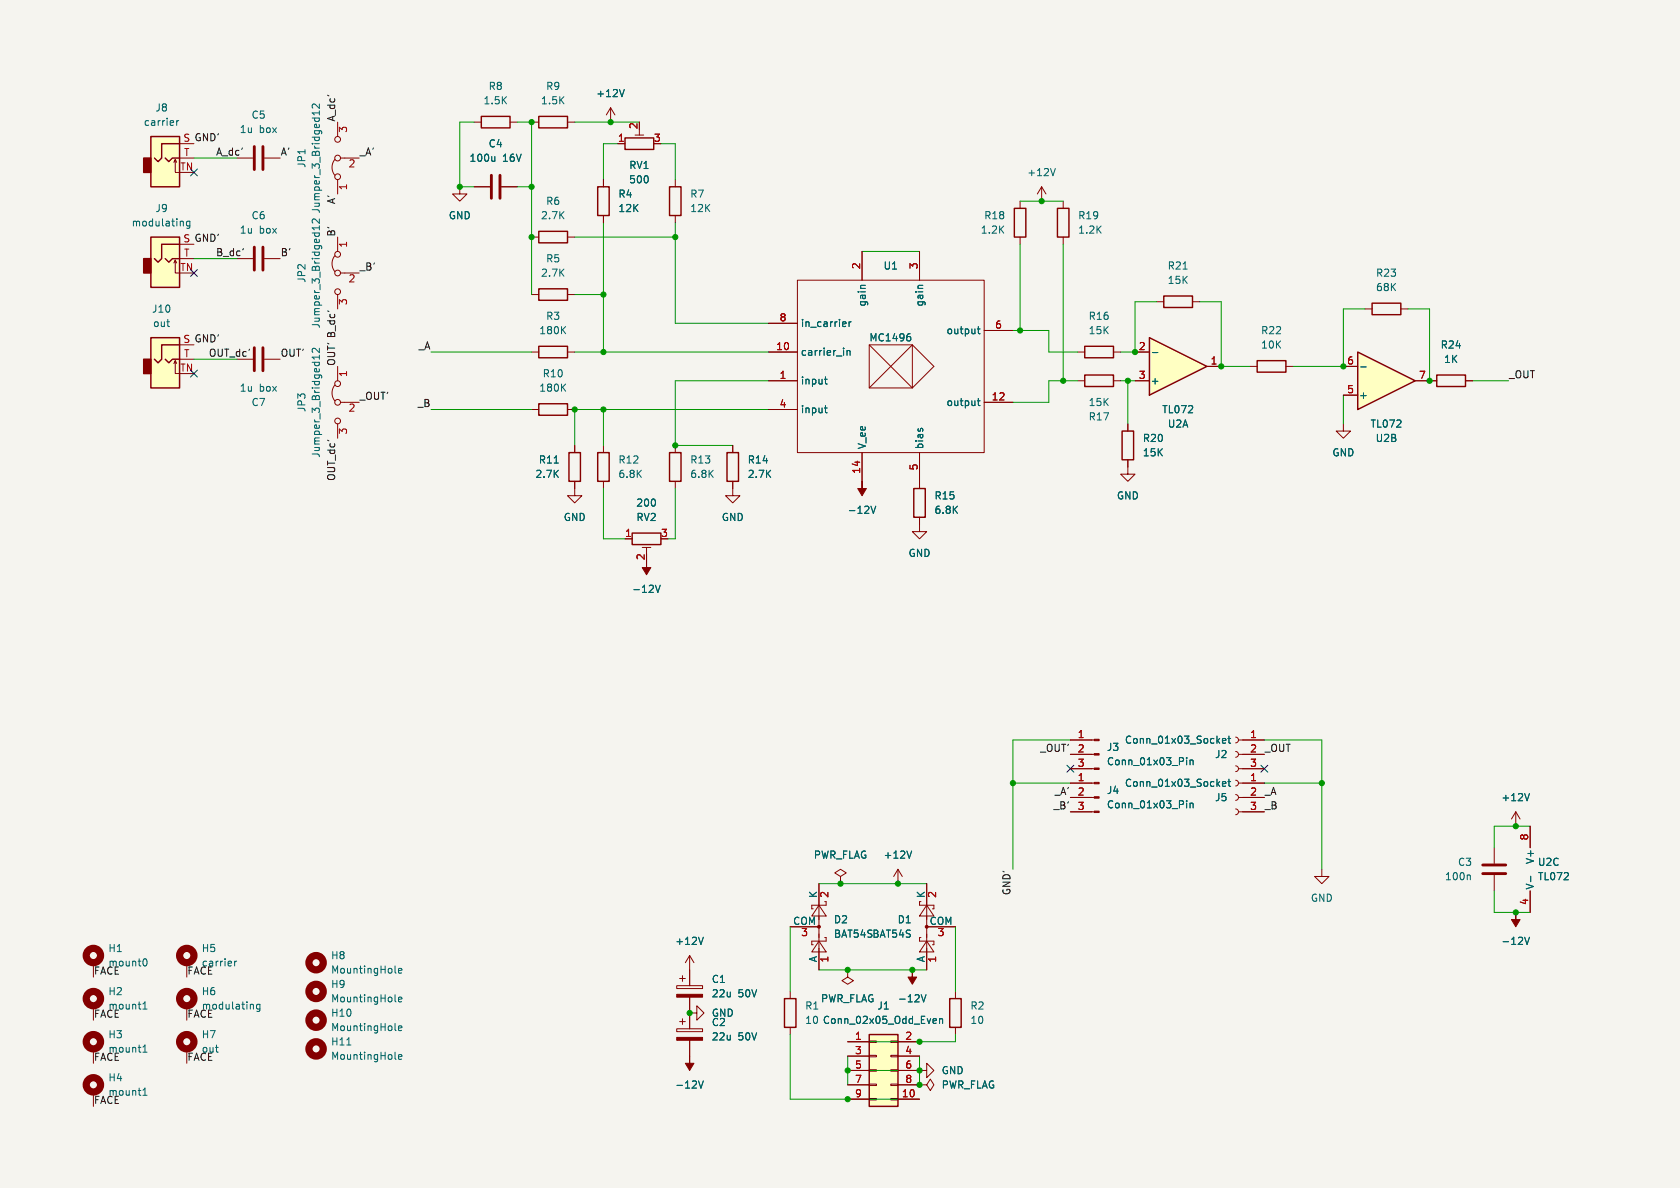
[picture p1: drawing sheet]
<svg xmlns="http://www.w3.org/2000/svg" width="297mm" height="210mm" viewBox="0 0 297 210" stroke-linecap="round" stroke-linejoin="round" font-family="sans-serif">
<path d="M0 0h297v210h-297z" fill="#f5f4ef" stroke="#f5f4ef" stroke-width=".18"/>
<g fill="none" stroke="#840000" stroke-width=".18">
<path d="M107.9 19.1l-.7 1.2M107.9 19.1v2.5M107.9 19.1l.8 1.2M81.3 33v1.3h1.2l-1.2 1.3-1.3-1.3h1.3M83.8 33h2.8M83.8 21.6h1.3M88.6 33h2.8M90.2 21.6h1.2M94 21.6h1.2M100.3 21.6h1.3M94 52.1h1.2M94 41.9h1.2"/>
<path d="M100.3 52.1h1.3M100.3 41.9h1.3M135.9 57.2h5.1M141 49.5h33v30.5h-33zM152.4 44.5v5M162.6 44.5v5M174 58.4h5.1M241.3 54.6h1.3M247.6 54.6h1.3M94 62.2h1.2M100.3 62.2h1.3M129.5 78.7v1.3"/>
<path d="M135.9 67.3h5.1M135.9 62.2h5.1M135.9 72.4h5.1M153.7 61h7.6v7.6h-7.6zM153.7 61l7.6 7.6 3.8-3.8-3.8-3.8-7.6 7.6M174 71.1h5.1M190.5 67.3h1.3M196.8 67.3h1.3M237.5 74.9v1.3h1.3l-1.3 1.3-1.3-1.3h1.3M129.5 85.1v1.3M152.4 80v5.1M162.6 91.4v2.6h1.2l-1.2 1.3-1.3-1.3h1.3"/>
<path d="M162.6 80v6.4M199.4 82.6v1.2h1.3l-1.3 1.3-1.3-1.3h1.3M189.2 138.4h4.2M218.4 135.4l.4 .1 .1 .4-.1 .4-.4 .1M218.4 132.8l.4 .2 .1 .4-.1 .3-.4 .2M218.4 130.3l.4 .2 .1 .3-.1 .4-.4 .1M218.4 137.9l.4 .2 .1 .3-.1 .4-.4 .1M218.9 135.9h4.6M218.9 133.4h4.6M218.9 130.8h4.6M218.9 138.4h4.6M189.2 143.5h4.2"/>
<path d="M189.2 141h4.2M218.4 143l.4 .2 .1 .3-.1 .4-.4 .1M218.4 140.5l.4 .1 .1 .4-.1 .3-.4 .2M218.9 143.5h4.6M218.9 141h4.6M233.7 153.7v1.2h1.2l-1.2 1.3-1.3-1.3h1.3M264.2 149.9v2.8M264.2 154.7v2.8M268 143.5l-.8 1.3M268 143.5v2.6M268 143.5l.7 1.3M270.5 146.1v3.8"/>
<path d="M270.5 157.5v3.8"/>
</g>
<g fill="none" stroke="#006464" stroke-width=".18">
<path d="M110.4 15.8l-.5 1.3M87.5 27.7v.8M87.5 28.4l-.2 .1M99.5 58.3l.5 .7M100 57.7l-.7 .8M149.4 56.9l.2 .3-.6 .1M149.5 57.7h-.1M150.1 56.9v.8M150.5 56.9l-.4 .2M153 50.4l-.8 .1M160.7 59h.2M160.8 59.5l.2 .2v.3l-.2 .3"/>
<path d="M163.1 50.4l-.7 .1M172.8 58.2h.5M173 57.7v1.1l.3 .2M145.8 67h.4M145.8 72.1h.4M145.9 66.6v1.1l.3 .2M145.9 71.7v1.1l.3 .2M149.7 62v.8M149.7 62.1l.2-.1h.3l.1 .8M172.8 70.9h.5M173 70.4v1.1l.3 .2M154 89.5l.4 1.2 .4-1.2"/>
<path d="M216.1 131l.6-.2v-.2l-.4-.1-.2 .2 .1 .6h.5M216.1 138.6l.6-.1v-.3h-.4l-.2 .1 .1 .6h.5M217.1 130.5h.5M217.1 138.2h.5M217.3 130.1v1.1l.3 .2M217.3 137.7v1.1l.3 .2M209.8 141.5v.2M209.8 142v.8M210.4 142v.8M210.4 142.1l.2-.1h.3v.8M259.8 154.7l.1 .2v.6M270.4 140.3l-.4 1.2"/>
<path d="M270.6 154.9v1M269.5 165.7l.5 1.2 .4-1.2"/>
</g>
<path d="M85.1 20.6h5.1v2h-5.1zM95.2 20.6h5.1v2h-5.1zM95.2 51.1h5.1v2h-5.1zM95.2 40.9h5.1v2h-5.1zM242.6 53.6h5v2h-5zM95.2 61.2h5.1v2h-5.1zM191.8 66.3h5v2h-5zM128.5 80h2.1v5.1h-2.1zM161.5 86.4h2.1v5h-2.1z" fill="none" stroke="#840000" stroke-width=".25"/>
<g fill="#840000" stroke="#840000" stroke-width=".18">
<path d="M152.4 85.1v1.3h.8l-.8 1.2-.8-1.2h.8z"/>
<path d="M193.4 143.4h.9v.2h-.9z"/>
<path d="M193.4 140.8h.9v.3h-.9z"/>
<path d="M193.4 138.3h.9v.3h-.9z"/>
<path d="M268 161.3v1.3h.7l-.7 1.2-.8-1.2h.8z"/>
</g>
<path d="M86.9 31v4.1M88.4 31v4.1M262.1 154.4h4.1M262.1 152.9h4.1" fill="none" stroke="#840000" stroke-width=".51"/>
<path d="M240 62.2l10.2 5.1-10.2 5.1z" fill="#ffffc2"/>
<path d="M198.4 76.2h2v5.1h-2zM240 62.2l10.2 5.1-10.2 5.1z" fill="none" stroke="#840000" stroke-width=".25"/>
<path d="M199.4 74.9v1.3M237.5 69.9h2.5M237.5 64.8h2.5M250.2 67.3h2.5M199.4 81.3v1.3" fill="none" stroke="#840000" stroke-width=".18"/>
<path d="M240.6 64.9h.9" fill="none" stroke="#006464" stroke-width=".18"/>
<path d="M203.2 59.7l10.2 5.1-10.2 5.1z" fill="#ffffc2"/>
<g fill="none" stroke="#840000" stroke-width=".25">
<path d="M26.7 24.1h5v8.9h-5zM29.2 27.9l.6 .7 .7-.7h1.2M31.7 25.4h-3.1v2.5l-.7 .7-.6-.7M105.7 33h2v5.1h-2zM110.5 24.4h5.1v2h-5.1zM118.4 33h2v5.1h-2zM179.3 36.8h2.1v5.1h-2.1zM186.9 36.8h2.1v5.1h-2.1zM26.7 41.9h5v8.9h-5zM26.7 59.7h5v8.9h-5zM29.2 45.7l.6 .7 .7-.7h1.2M31.7 43.2h-3.1v2.5l-.7 .7-.6-.7"/>
<path d="M203.2 59.7l10.2 5.1-10.2 5.1zM205.7 52.3h5.1v2.1h-5.1zM29.2 63.5l.6 .6 .7-.6h1.2M31.7 61h-3.1v2.5l-.7 .6-.6-.6M95.2 71.4h5.1v2h-5.1zM191.8 61.2h5v2h-5zM222.2 63.8h5.1v2h-5.1zM254 66.3h5.1v2h-5.1zM100.6 80h2v5.1h-2zM105.7 80h2v5.1h-2zM111.8 94.2h5v2.1h-5zM118.4 80h2v5.1h-2z"/>
<path d="M138.7 176.5h2v5.1h-2zM167.9 176.5h2v5.1h-2zM153.7 182.9h5v12.7h-5z"/>
</g>
<g fill="none" stroke="#840000" stroke-width=".18">
<path d="M30.7 28.7l.3-.5v2.3h.7M31 28.2l.2 .5M31.7 27.9h2.6M31.7 25.4h2.6M41.9 27.9h2.8M46.7 27.9h2.8M59.2 28.2a2.26 2.26 0 0 0 0 2.8M59.7 21.6v2.5M59.7 31.8v2.5M60.2 27.9h3.3M83.8 33h2.8M88.6 33h2.8"/>
<path d="M106.7 31.8v1.2M106.7 38.1v1.3M109.2 25.4h1.3M112.3 23.9h1.5M113 22.9v1M119.4 31.8v1.2M119.4 38.1v1.3M180.3 35.6v1.2M184.1 33l-.7 1.3M184.1 33v2.6M184.1 33l.8 1.3M188 35.6v1.2"/>
<path d="M30.7 46.5l.3-.5v2.3h.7M31 46l.2 .5M31.7 45.7h2.6M31.7 43.2h2.6M41.9 45.7h2.8M46.7 45.7h2.8M59.2 45.2a2.26 2.26 0 0 0 0 2.8M59.7 41.9v2.6M59.7 52.1v2.5M60.2 48.3h3.3M135.9 57.2h5.1M152.4 44.5v5"/>
<path d="M162.6 44.5v5M174 58.4h5.1M180.3 41.9v1.3M188 41.9v1.3M204.5 53.3h1.2M210.8 53.3h1.3M30.7 64.3l.3-.5v2.2h.7M31 63.8l.2 .5M31.7 63.5h2.6M31.7 61h2.6M41.9 63.5h2.8M46.7 63.5h2.8"/>
<path d="M59.2 68.1a2.26 2.26 0 0 0 0 2.8M59.7 64.8v2.5M59.7 74.9v2.6M60.2 71.1h3.3M94 72.4h1.2M100.3 72.4h1.3M101.6 78.7v1.3M106.7 78.7v1.3M119.4 78.7v1.3M129.5 78.7v1.3M135.9 62.2h5.1M135.9 67.3h5.1"/>
<path d="M135.9 72.4h5.1M174 71.1h5.1M190.5 62.2h1.3M196.8 62.2h1.3M199.4 74.9v1.3M200.7 62.2h2.5M200.7 67.3h2.5M213.4 64.8h2.5M221 64.8h1.2M227.3 64.8h1.3M237.5 64.8h2.5M237.5 69.9h2.5"/>
<path d="M250.2 67.3h3.8M259.1 67.3h1.2M101.6 85.1v2.5h1.3l-1.3 1.3-1.3-1.3h1.3M106.7 85.1v1.3M110.5 95.3h1.3M113.5 96.8h1.6M114.3 96.8v1M119.4 85.1v1.3M129.5 85.1v2.5h1.3l-1.3 1.3-1.2-1.3h1.2M152.4 80v5.1M162.6 80v6.4M162.6 91.4v1.3"/>
<path d="M199.4 81.3v1.3M189.2 135.9h4.2M189.2 133.4h4.2M189.2 130.8h4.2M189.2 138.4h3.8M219.7 135.9h3.8M219.7 133.4h3.8M219.7 130.8h3.8M219.7 138.4h3.8M144.8 156.2v15.3M146 159.4v.6h-2.5v.7h.3M148.6 154.9l1-.6-1-.6-1 .6 1 .6v1.3"/>
<path d="M148.6 156.2h.1M158.7 153.7l-.7 1.2M158.7 153.7v2.5M158.7 153.7l.8 1.2M162.8 159.4h-.2v.6h2.5v.7h-.3M163.8 156.2v15.3M189.2 141h3.8M189.2 143.5h3.8M219.7 141h3.8M219.7 143.5h3.8M270.5 146.1v3.8M270.5 157.5v3.8"/>
<path d="M16.5 170.2v2.5M16.5 177.8v2.5M33 170.2v2.5M33 177.8v2.5M119.6 174.2h4.6v.6h-4.6zM120.1 173h1.1M120.6 172.5v1M121.9 179.1h1.3v-1.3l1.3 1.3-1.3 1.2v-1.2M121.9 168.9l-.7 1.3M121.9 168.9v5.3M121.9 176.3v5.6M121.9 168.9l.8 1.3"/>
<path d="M139.7 175.3v1.2M139.7 163.8h5.1M144.8 166.4l1.2 1.9h-2.5zM144.8 160l1.2 1.9h-2.5zM145.8 165.7h.2v.7h-2.5v.6h.3M149.9 171.5v1.2l1 .7-1 .6-1.1-.6 1.1-.7M149.9 171.5h.1M162.8 165.7h-.2v.7h2.5v.6h-.3M163.8 166.4l1.3 1.9h-2.5zM163.8 160l1.3 1.9h-2.5zM163.8 163.8h5.1M168.9 175.3v1.2"/>
<path d="M16.5 185.4v2.6M16.5 193v2.6M33 185.4v2.6M119.6 181.9h4.6v.5h-4.6zM120.1 180.6h1.1M120.6 180.1v1M121.9 183.9v2.8M139.7 181.6v1.3M149.9 184.2h3.8M149.9 194.3h3.8M149.9 186.7h3.8M149.9 189.2h3.8"/>
<path d="M149.9 191.8h3.8M153.7 194.2h1.2v.2h-1.2zM153.7 191.6h1.2v.3h-1.2zM153.7 189.1h1.2v.3h-1.2zM153.7 186.6h1.2v.2h-1.2zM153.7 184h1.2v.3h-1.2zM157.5 194.2h1.2v.2h-1.2zM157.5 191.6h1.2v.3h-1.2zM157.5 189.1h1.2v.3h-1.2zM157.5 186.6h1.2v.2h-1.2zM157.5 184h1.2v.3h-1.2zM158.7 189.2h5.1v-1.2l1.3 1.2-1.3 1.3v-1.3"/>
<path d="M158.7 184.2h3.9M158.7 194.3h3.9M158.7 186.7h3.9M158.7 191.8h3.9M162.6 191.8h1.2l.7-1 .6 1-.6 1-.7-1M162.6 191.8h.1M168.9 181.6v1.3"/>
<circle cx="59.7" cy="31.2" r=".51"/>
<circle cx="59.7" cy="24.6" r=".51"/>
<circle cx="59.7" cy="27.9" r=".51"/>
<circle cx="59.7" cy="45" r=".51"/>
<circle cx="59.7" cy="51.6" r=".51"/>
<circle cx="59.7" cy="48.3" r=".51"/>
<circle cx="59.7" cy="67.8" r=".51"/>
<circle cx="59.7" cy="71.1" r=".51"/>
<circle cx="59.7" cy="74.4" r=".51"/>
</g>
<g fill="none" stroke="#006464" stroke-width=".18">
<path d="M56.5 18.4v.8l-.9-.8-.4 .2 .1 .5M56.5 19.6v.7M56.5 20h-1.3l.4 .3M110.4 15.8l-.5 1.3M31.2 21.3v.9M31.6 21.3l-.4 .3M32.2 39.1l.2 .2v.6M33.6 39.1v1l-.3 .3-.3-.1M33.6 39.2l-.4-.1-.2 .2 .1 .6h.5M56.5 38.7v.8l-.9-.8-.4 .2 .1 .5M56.5 39.9v.7M87.5 27.7v.8"/>
<path d="M87.5 28.4l-.2 .1M186.6 29.8l-.5 1.3M56.5 40.3h-1.3l.4 .3M149.4 56.9l.2 .3-.6 .1M149.5 57.7h-.1M150.1 56.9v.8M150.5 56.9l-.4 .2M153 50.4l-.8 .1M160.7 59h.2M160.8 59.5l.2 .2v.3l-.2 .3M163.1 50.4l-.7 .1M172.8 58.2h.5"/>
<path d="M173 57.7v1.1l.3 .2M209.2 47.6h.7M56.5 61.6v.8l-.9-.8-.4 .2 .1 .5M56.5 62.8v.7M56.5 63.1h-1.3l.4 .4M99.5 68.4l.5 .8M100 67.9l-.7 .7M145.8 67h.4M145.8 72.1h.4M145.9 66.6v1.1l.3 .2M145.9 71.7v1.1l.3 .2M149.7 62v.8"/>
<path d="M149.7 62.1l.2-.1h.3l.1 .8M172.8 70.9h.5M173 70.4v1.1l.3 .2M203.7 62.3h1M240.6 64.9h.9M98 81.9h.7M154 89.5l.4 1.2 .4-1.2M115.9 103.4l.4 1.3 .4-1.3M209.8 133.9v.2M209.8 134.4v.8M210.4 134.4v.8M210.4 134.5l.2-.1h.3v.8"/>
<path d="M216.1 138.6l.6-.1v-.3h-.4l-.2 .1 .1 .6h.5M216.1 131l.6-.2v-.2l-.4-.1-.2 .2 .1 .6h.5M217.1 138.2h.5M217.1 130.5h.5M217.3 137.7v1.1l.3 .2M217.3 130.1v1.1l.3 .2M161.2 150.4l-.5 1.3M209.8 141.5v.2M209.8 142v.8M210.4 142v.8M210.4 142.1l.2-.1h.3v.8M270.4 140.3l-.4 1.2"/>
<path d="M270.6 154.9v1M25.3 178.4h.7M25.3 177.5l.3-.4v1.3M25.5 169.6l.1-.1a.68 .68 0 0 1 .4 .6 .68 .68 0 0 1-.4 .7l-.1-.1M41.5 169.9v.9M41.8 169.9l-.3 .3M44.6 177.5l.2 .2v.7M46 177.5v1.1l-.3 .2-.3-.1M46 177.6l-.4-.1-.3 .3 .2 .5h.5M69.8 176.9l.2 .2M69.8 171.8l.2 .2M70.4 171.6l.6-.1v-.3h-.4l-.2 .2 .1 .6h.5"/>
<path d="M70.4 176.7l.6-.1v-.3h-.4l-.2 .1 .1 .6h.5M124.3 165.7l-.4 1.2M162.9 175.8l.4 1.3 .4-1.3M269.5 165.7l.5 1.2 .4-1.2M25.3 193.6h.7M25.3 185.1l.3-.4v1.3M25.3 192.7l.3-.4v1.3M25.3 186h.7M61.3 184.7h.7M69.8 182l.2 .2M69.8 187.1l.2 .2M70.4 181.8l.6-.2v-.2l-.4-.1-.2 .2 .1 .6h.5"/>
<path d="M70.4 186.8l.6-.1v-.2l-.4-.1-.2 .2 .1 .6h.5M123.5 191.1l.4 1.2 .4-1.2M165.1 180.1h.4l.1 .3-.7 .1M165.5 180.9h-.4M166.1 180.2l.2-.1h.3v.8M166.1 180.1v.8"/>
</g>
<g fill="none" stroke="#840000" stroke-width="1.3">
<circle cx="16.5" cy="168.9" r="1.27"/>
<circle cx="16.5" cy="176.5" r="1.27"/>
<circle cx="33" cy="176.5" r="1.27"/>
<circle cx="33" cy="168.9" r="1.27"/>
<circle cx="55.9" cy="175.3" r="1.27"/>
<circle cx="55.9" cy="170.2" r="1.27"/>
<circle cx="16.5" cy="191.8" r="1.27"/>
<circle cx="16.5" cy="184.1" r="1.27"/>
<circle cx="33" cy="184.1" r="1.27"/>
<circle cx="55.9" cy="185.4" r="1.27"/>
<circle cx="55.9" cy="180.3" r="1.27"/>
</g>
<g fill="#840000" stroke="#840000" stroke-width=".18">
<path d="M119.6 175.8h4.6v.5h-4.6z"/>
<path d="M121.9 186.7v1.3h.8l-.8 1.2-.7-1.2h.7z"/>
<path d="M119.6 183.4h4.6v.5h-4.6z"/>
<path d="M193.4 135.8h.9v.2h-.9z"/>
<path d="M193.4 133.2h.9v.3h-.9z"/>
<path d="M193.4 130.7h.9v.2h-.9z"/>
<path d="M114.3 99.1v1.2h.8l-.8 1.3-.8-1.3h.8z"/>
<path d="M161.3 171.5v1.2h.8l-.8 1.3-.8-1.3h.8z"/>
<circle cx="163.8" cy="163.8" r=".25"/>
<circle cx="144.8" cy="163.8" r=".25"/>
</g>
<path d="M45 25.9v4.1M46.5 25.9v4.1M45 43.7v4.1M46.5 43.7v4.1M45 61.5v4M46.5 61.5v4" fill="none" stroke="#840000" stroke-width=".51"/>
<g fill="#ffffc2" stroke="#ffffc2" stroke-width=".18">
<path d="M26.7 24.1h5v8.9h-5z"/>
<path d="M26.7 41.9h5v8.9h-5z"/>
<path d="M26.7 59.7h5v8.9h-5z"/>
<path d="M153.7 182.9h5v12.7h-5z"/>
</g>
<g fill="#840000" stroke="#840000" stroke-width=".25">
<path d="M25.4 27.9h1.3v2.6h-1.3z"/>
<path d="M25.4 45.7h1.3v2.6h-1.3z"/>
<path d="M25.4 63.5h1.3v2.5h-1.3z"/>
</g>
<path d="M43 43.9l-.1 .3M57.9 55l.2 .1" fill="none" stroke="#0f0f0f" stroke-width=".18"/>
<g fill="none" stroke="#009600" stroke-width=".18">
<path d="M34.3 27.9h7.6M83.8 21.6h-2.5v11.4h2.5M91.4 33h2.6M91.4 21.6h2.6v30.5M101.6 21.6h11.4M106.7 39.4v22.8M109.2 25.4h-2.5v6.4M116.8 25.4h2.6v6.4M119.4 39.4v17.8h16.5M180.3 35.6h7.7M34.3 45.7h7.6M101.6 41.9h17.8"/>
<path d="M101.6 52.1h5.1M152.4 44.5h10.2M179.1 58.4h6.3v3.8h5.1M180.3 43.2v15.2M188 43.2v24.1M204.5 53.3h-3.8v8.9h-2.6M212.1 53.3h3.8v11.5h5.1M241.3 54.6h-3.8v10.2h-8.9M248.9 54.6h3.8v12.7M34.3 63.5h7.6M76.2 72.4h17.8M76.2 62.2h17.8"/>
<path d="M101.6 62.2h34.3M106.7 72.4v6.3M135.9 67.3h-16.5v11.4h10.1M135.9 72.4h-34.3v6.3M190.5 67.3h-5.1v3.8h-6.3M198.1 67.3h2.6M199.4 67.3v7.6M237.5 69.9v5M260.3 67.3h6.4M106.7 86.4v8.9h3.8M119.4 86.4v8.9h-1.3M179.1 138.4h10.1"/>
<path d="M189.2 130.8h-10.1v22.9M223.5 130.8h10.2v22.9M223.5 138.4h10.2M144.8 156.2h19M264.2 157.5v3.8h6.3M270.5 146.1h-6.3v3.8M139.7 163.8v11.5M144.8 171.5h19M168.9 163.8v11.5M139.7 182.9v11.4h22.9M149.9 186.7v5.1M149.9 189.2h12.7"/>
<path d="M162.6 186.7v5.1M168.9 182.9v1.3h-19"/>
</g>
<path d="M33.7 29.9l1.2 1.2M34.9 29.9l-1.2 1.2M33.7 47.7l1.2 1.2M34.9 47.7l-1.2 1.2M33.7 65.4l1.2 1.2M34.9 65.4l-1.2 1.2M188.6 135.3l1.2 1.2M189.8 135.3l-1.2 1.2M222.9 135.3l1.2 1.2M224.1 135.3l-1.2 1.2" fill="none" stroke="#000084" stroke-width=".18"/>
<g fill="#009600" stroke="#009600" stroke-width=".18">
<circle cx="161.3" cy="171.5" r=".46"/>
<circle cx="149.9" cy="171.5" r=".46"/>
<circle cx="149.9" cy="194.3" r=".46"/>
<circle cx="148.6" cy="156.2" r=".46"/>
<circle cx="158.7" cy="156.2" r=".46"/>
<circle cx="162.6" cy="191.8" r=".46"/>
<circle cx="162.6" cy="184.2" r=".46"/>
<circle cx="162.6" cy="189.2" r=".46"/>
<circle cx="106.7" cy="52.1" r=".46"/>
<circle cx="119.4" cy="41.9" r=".46"/>
<circle cx="107.9" cy="21.6" r=".46"/>
<circle cx="94" cy="41.9" r=".46"/>
<circle cx="106.7" cy="72.4" r=".46"/>
<circle cx="119.4" cy="78.7" r=".46"/>
<circle cx="200.7" cy="62.2" r=".46"/>
<circle cx="215.9" cy="64.8" r=".46"/>
<circle cx="252.7" cy="67.3" r=".46"/>
<circle cx="199.4" cy="67.3" r=".46"/>
<circle cx="237.5" cy="64.8" r=".46"/>
<circle cx="268" cy="146.1" r=".46"/>
<circle cx="233.7" cy="138.4" r=".46"/>
<circle cx="179.1" cy="138.4" r=".46"/>
<circle cx="268" cy="161.3" r=".46"/>
<circle cx="94" cy="21.6" r=".46"/>
<circle cx="94" cy="33" r=".46"/>
<circle cx="101.6" cy="72.4" r=".46"/>
<circle cx="106.7" cy="62.2" r=".46"/>
<circle cx="180.3" cy="58.4" r=".46"/>
<circle cx="188" cy="67.3" r=".46"/>
<circle cx="184.1" cy="35.6" r=".46"/>
<circle cx="81.3" cy="33" r=".46"/>
<circle cx="149.9" cy="189.2" r=".46"/>
<circle cx="121.9" cy="179.1" r=".46"/>
</g>
<g font-size="1.8" fill="#006464">
<text x="86.3" y="16.1">R8</text>
<text x="96.4" y="16.1">R9</text>
<text x="105.3" y="17.4">+12V</text>
<text x="25.3" y="22.5">carrier</text>
<text x="27.4" y="19.9">J8</text>
<text x="42.3" y="23.7">1u</text>
<text x="44.4" y="21.2">C5</text>
<text x="45.8" y="23.7">box</text>
<text x="85.4" y="18.6">1.5K</text>
<text x="95.5" y="18.6">1.5K</text>
<text x="54.2" y="29.8" transform="rotate(-90 54.2 29.8)">JP1</text>
<text x="82.9" y="28.8">100u</text>
<text x="86.3" y="26.3">C4</text>
<text x="88.9" y="28.8">16V</text>
<text x="109.2" y="35.2">R4</text>
<text x="111.1" y="32.6">500</text>
<text x="111.1" y="30.1">RV1</text>
<text x="121.9" y="35.2">R7</text>
<text x="181.5" y="31.3">+12V</text>
<text x="23.2" y="40.2">modulating</text>
<text x="27.4" y="37.7">J9</text>
<text x="42.3" y="41.5">1u</text>
<text x="44.4" y="39">C6</text>
<text x="45.8" y="41.5">box</text>
<text x="56.7" y="37.8" transform="rotate(-90 56.7 37.8)">Jumper_3_Bridged12</text>
<text x="79.2" y="39">GND</text>
<text x="95.5" y="39">2.7K</text>
<text x="96.4" y="36.4">R6</text>
<text x="109.2" y="37.7">12K</text>
<text x="121.9" y="37.7">12K</text>
<text x="173.3" y="41.5">1.2K</text>
<text x="173.9" y="39">R18</text>
<text x="190.5" y="39">R19</text>
<text x="190.5" y="41.5">1.2K</text>
<text x="96.4" y="46.6">R5</text>
<text x="156.1" y="47.9">U1</text>
<text x="206.3" y="47.9">R21</text>
<text x="54.2" y="50.1" transform="rotate(-90 54.2 50.1)">JP2</text>
<text x="95.5" y="49.1">2.7K</text>
<text x="206.3" y="50.4">15K</text>
<text x="243.2" y="49.1">R23</text>
<text x="243.2" y="51.7">68K</text>
<text x="26.8" y="55.5">J10</text>
<text x="27" y="58">out</text>
<text x="56.7" y="58.2" transform="rotate(-90 56.7 58.2)">Jumper_3_Bridged12</text>
<text x="95.2" y="59.3">180K</text>
<text x="96.4" y="56.7">R3</text>
<text x="141.5" y="58">in_carrier</text>
<text x="153.3" y="54.3" transform="rotate(-90 153.3 54.3)">gain</text>
<text x="163.4" y="54.3" transform="rotate(-90 163.4 54.3)">gain</text>
<text x="167.2" y="59.3">output</text>
<text x="192.4" y="56.7">R16</text>
<text x="192.4" y="59.3">15K</text>
<text x="222.8" y="59.3">R22</text>
<text x="141.5" y="63.1">carrier_in</text>
<text x="153.6" y="60.6">MC1496</text>
<text x="222.8" y="61.8">10K</text>
<text x="254.6" y="61.8">R24</text>
<text x="255.2" y="64.4">1K</text>
<text x="42.3" y="69.4">1u</text>
<text x="44.4" y="72">C7</text>
<text x="45.8" y="69.4">box</text>
<text x="95.2" y="69.4">180K</text>
<text x="95.8" y="66.9">R10</text>
<text x="141.5" y="68.2">input</text>
<text x="167.2" y="72">output</text>
<text x="192.4" y="72">15K</text>
<text x="203.3" y="68.2">+</text>
<text x="240.2" y="70.7">+</text>
<text x="54.2" y="72.9" transform="rotate(-90 54.2 72.9)">JP3</text>
<text x="141.5" y="73.3">input</text>
<text x="192.4" y="74.5">R17</text>
<text x="205.4" y="73.3">TL072</text>
<text x="206.4" y="75.8">U2A</text>
<text x="242.2" y="75.8">TL072</text>
<text x="56.7" y="81" transform="rotate(-90 56.7 81)">Jumper_3_Bridged12</text>
<text x="95.2" y="82.1">R11</text>
<text x="109.2" y="82.1">R12</text>
<text x="121.9" y="82.1">R13</text>
<text x="132.1" y="82.1">R14</text>
<text x="153.3" y="79.5" transform="rotate(-90 153.3 79.5)">V_ee</text>
<text x="163.4" y="79.5" transform="rotate(-90 163.4 79.5)">bias</text>
<text x="201.9" y="78.3">R20</text>
<text x="201.9" y="80.9">15K</text>
<text x="235.5" y="80.9">GND</text>
<text x="243.1" y="78.3">U2B</text>
<text x="94.6" y="84.7">2.7K</text>
<text x="109.2" y="84.7">6.8K</text>
<text x="112.4" y="89.8">200</text>
<text x="121.9" y="84.7">6.8K</text>
<text x="132.1" y="84.7">2.7K</text>
<text x="165.1" y="88.5">R15</text>
<text x="197.4" y="88.5">GND</text>
<text x="99.6" y="92.3">GND</text>
<text x="112.4" y="92.3">RV2</text>
<text x="127.5" y="92.3">GND</text>
<text x="149.8" y="91">-12V</text>
<text x="165.1" y="91">6.8K</text>
<text x="160.5" y="98.7">GND</text>
<text x="111.7" y="105">-12V</text>
<text x="198.8" y="131.7">Conn_01x03_Socket</text>
<text x="195.6" y="132.9">J3</text>
<text x="195.6" y="135.5">Conn_01x03_Pin</text>
<text x="214.7" y="134.2">J2</text>
<text x="195.6" y="140.6">J4</text>
<text x="195.6" y="143.1">Conn_01x03_Pin</text>
<text x="198.8" y="139.3">Conn_01x03_Socket</text>
<text x="214.7" y="141.8">J5</text>
<text x="265.3" y="141.8">+12V</text>
<text x="143.8" y="152">PWR_FLAG</text>
<text x="156.1" y="152">+12V</text>
<text x="255.4" y="155.8">100n</text>
<text x="257.7" y="153.3">C3</text>
<text x="271.4" y="152.9" transform="rotate(-90 271.4 152.9)">V+</text>
<text x="271.8" y="153.3">U2C</text>
<text x="271.8" y="155.8">TL072</text>
<text x="144.5" y="158.9" transform="rotate(-90 144.5 158.9)">K</text>
<text x="163.6" y="158.9" transform="rotate(-90 163.6 158.9)">K</text>
<text x="231.6" y="159.6">GND</text>
<text x="271.4" y="157.4" transform="rotate(-90 271.4 157.4)">V-</text>
<text x="119.3" y="167.2">+12V</text>
<text x="140.1" y="163.6">COM</text>
<text x="147.3" y="163.4">D2</text>
<text x="147.3" y="166">BAT54SBAT54S</text>
<text x="158.6" y="163.4">D1</text>
<text x="164.2" y="163.6">COM</text>
<text x="265.3" y="167.2">-12V</text>
<text x="19.1" y="171">mount0</text>
<text x="19.1" y="168.5">H1</text>
<text x="35.6" y="168.5">H5</text>
<text x="35.6" y="171">carrier</text>
<text x="58.4" y="169.8">H8</text>
<text x="58.4" y="172.3">MountingHole</text>
<text x="125.7" y="174">C1</text>
<text x="144.5" y="170.2" transform="rotate(-90 144.5 170.2)">A</text>
<text x="163.6" y="170.2" transform="rotate(-90 163.6 170.2)">A</text>
<text x="19.1" y="178.7">mount1</text>
<text x="19.1" y="176.1">H2</text>
<text x="35.6" y="176.1">H6</text>
<text x="35.6" y="178.7">modulating</text>
<text x="58.4" y="179.9">H10</text>
<text x="58.4" y="174.9">H9</text>
<text x="58.4" y="177.4">MountingHole</text>
<text x="125.7" y="179.9">GND</text>
<text x="125.7" y="176.5">22u</text>
<text x="130.5" y="176.5">50V</text>
<text x="142.2" y="178.7">R1</text>
<text x="145" y="177.4">PWR_FLAG</text>
<text x="155" y="178.7">J1</text>
<text x="158.6" y="177.4">-12V</text>
<text x="171.5" y="178.7">R2</text>
<text x="19.1" y="183.7">H3</text>
<text x="35.6" y="183.7">H7</text>
<text x="58.4" y="185">H11</text>
<text x="58.4" y="182.5">MountingHole</text>
<text x="125.7" y="181.6">C2</text>
<text x="125.7" y="184.1">22u</text>
<text x="130.5" y="184.1">50V</text>
<text x="142.2" y="181.2">10 Conn_02x05_Odd_Even</text>
<text x="145.4" y="181.2">Conn_02x05_Odd_Even</text>
<text x="171.5" y="181.2">10</text>
<text x="19.1" y="186.3">mount1</text>
<text x="19.1" y="191.4">H4</text>
<text x="58.4" y="187.6">MountingHole</text>
<text x="166.4" y="190.1">GND</text>
<text x="19.1" y="193.9">mount1</text>
<text x="119.3" y="192.6">-12V</text>
<text x="166.4" y="192.6">PWR_FLAG</text>
</g>
<g font-size="1.8" fill="#0f0f0f">
<text x="59.3" y="21.6" transform="rotate(-90 59.3 21.6)">A_dc'</text>
<text x="32.3" y="25.1">S GND'</text>
<text x="38.1" y="27.6">A_dc'</text>
<text x="49.5" y="27.6">A'</text>
<text x="63.5" y="27.6">_A'</text>
<text x="59.3" y="41.9" transform="rotate(-90 59.3 41.9)">B'</text>
<text x="59.3" y="36.2" transform="rotate(-90 59.3 36.2)">A'</text>
<text x="32.3" y="42.9">S GND'</text>
<text x="38.1" y="45.4">B_dc'</text>
<text x="49.5" y="45.4">B'</text>
<text x="63.5" y="47.9">_B'</text>
<text x="32.3" y="60.7">S GND'</text>
<text x="36.8" y="63.2">OUT_dc'</text>
<text x="49.5" y="63.2">OUT'</text>
<text x="59.3" y="64.8" transform="rotate(-90 59.3 64.8)">OUT' B_dc'</text>
<text x="73.9" y="61.9">_A</text>
<text x="63.5" y="70.8">_OUT'</text>
<text x="266.7" y="67">_OUT</text>
<text x="73.8" y="72">_B</text>
<text x="59.3" y="85.1" transform="rotate(-90 59.3 85.1)">OUT_dc'</text>
<text x="183.8" y="133">_OUT'</text>
<text x="223.5" y="133">_OUT</text>
<text x="186.2" y="143.2">_B'</text>
<text x="186.4" y="140.6">_A'</text>
<text x="223.5" y="143.2">_B</text>
<text x="223.5" y="140.6">_A</text>
<text x="178.7" y="158.3" transform="rotate(-90 178.7 158.3)">GND'</text>
<text x="16.5" y="172.4">FACE</text>
<text x="33" y="172.4">FACE</text>
<text x="16.5" y="180">FACE</text>
<text x="33" y="180">FACE</text>
<text x="16.5" y="187.6">FACE</text>
<text x="33" y="187.6">FACE</text>
<text x="35.6" y="186.3">out</text>
<text x="16.5" y="195.2">FACE</text>
</g>
<g font-size="1.8" fill="#a90000">
<text x="61.7" y="23.6" transform="rotate(-90 61.7 23.6)">3</text>
<text x="112.8" y="22.9" transform="rotate(-90 112.8 22.9)">2</text>
<text x="32.4" y="27.7">T</text>
<text x="61.5" y="29.9">2</text>
<text x="109.1" y="25.1">1</text>
<text x="115.5" y="25.1">3</text>
<text x="31.8" y="30.2">TN</text>
<text x="61.7" y="33.7" transform="rotate(-90 61.7 33.7)">1</text>
<text x="32.4" y="45.5">T</text>
<text x="61.7" y="43.9" transform="rotate(-90 61.7 43.9)">1</text>
<text x="152.1" y="47.7" transform="rotate(-90 152.1 47.7)">2</text>
<text x="162.3" y="47.7" transform="rotate(-90 162.3 47.7)">3</text>
<text x="31.8" y="48">TN</text>
<text x="61.5" y="50.2">2</text>
<text x="61.7" y="54" transform="rotate(-90 61.7 54)">3</text>
<text x="137.7" y="56.9">8</text>
<text x="175.8" y="58.2">6</text>
<text x="31.8" y="65.8">TN</text>
<text x="32.4" y="63.2">T</text>
<text x="137.1" y="62">10</text>
<text x="201.2" y="62">2</text>
<text x="213.9" y="64.5">1</text>
<text x="238.1" y="64.5">6</text>
<text x="61.7" y="66.7" transform="rotate(-90 61.7 66.7)">1</text>
<text x="137.7" y="67.1">1</text>
<text x="175.2" y="70.9">12</text>
<text x="201.2" y="67.1">3</text>
<text x="238.1" y="69.6">5</text>
<text x="250.8" y="67.1">7</text>
<text x="61.5" y="73.1">2</text>
<text x="61.7" y="76.9" transform="rotate(-90 61.7 76.9)">3</text>
<text x="137.7" y="72.1">4</text>
<text x="152.1" y="83.9" transform="rotate(-90 152.1 83.9)">14</text>
<text x="162.3" y="83.3" transform="rotate(-90 162.3 83.3)">5</text>
<text x="110.4" y="95">1</text>
<text x="116.8" y="95">3</text>
<text x="114" y="99.1" transform="rotate(-90 114 99.1)">2</text>
<text x="190.4" y="130.6">1</text>
<text x="220.9" y="130.6">1</text>
<text x="190.4" y="133.1">2</text>
<text x="190.4" y="135.6">3</text>
<text x="220.9" y="133.1">2</text>
<text x="220.9" y="135.6">3</text>
<text x="190.4" y="138.2">1</text>
<text x="190.4" y="140.7">2</text>
<text x="190.4" y="143.3">3</text>
<text x="220.9" y="138.2">1</text>
<text x="220.9" y="140.7">2</text>
<text x="220.9" y="143.3">3</text>
<text x="270.3" y="148.7" transform="rotate(-90 270.3 148.7)">8</text>
<text x="146.8" y="158.8" transform="rotate(-90 146.8 158.8)">2</text>
<text x="165.8" y="158.8" transform="rotate(-90 165.8 158.8)">2</text>
<text x="270.3" y="160.1" transform="rotate(-90 270.3 160.1)">4</text>
<text x="141.5" y="165.8">3</text>
<text x="165.7" y="165.8">3</text>
<text x="146.8" y="170.3" transform="rotate(-90 146.8 170.3)">1</text>
<text x="165.8" y="170.3" transform="rotate(-90 165.8 170.3)">1</text>
<text x="151.1" y="183.9">1</text>
<text x="159.9" y="183.9">2</text>
<text x="151.1" y="186.4">3</text>
<text x="151.1" y="189">5</text>
<text x="151.1" y="191.5">7</text>
<text x="159.9" y="186.4">4</text>
<text x="159.9" y="189">6</text>
<text x="159.9" y="191.5">8</text>
<text x="151.1" y="194.1">9</text>
<text x="159.3" y="194.1">10</text>
</g>
</svg>
